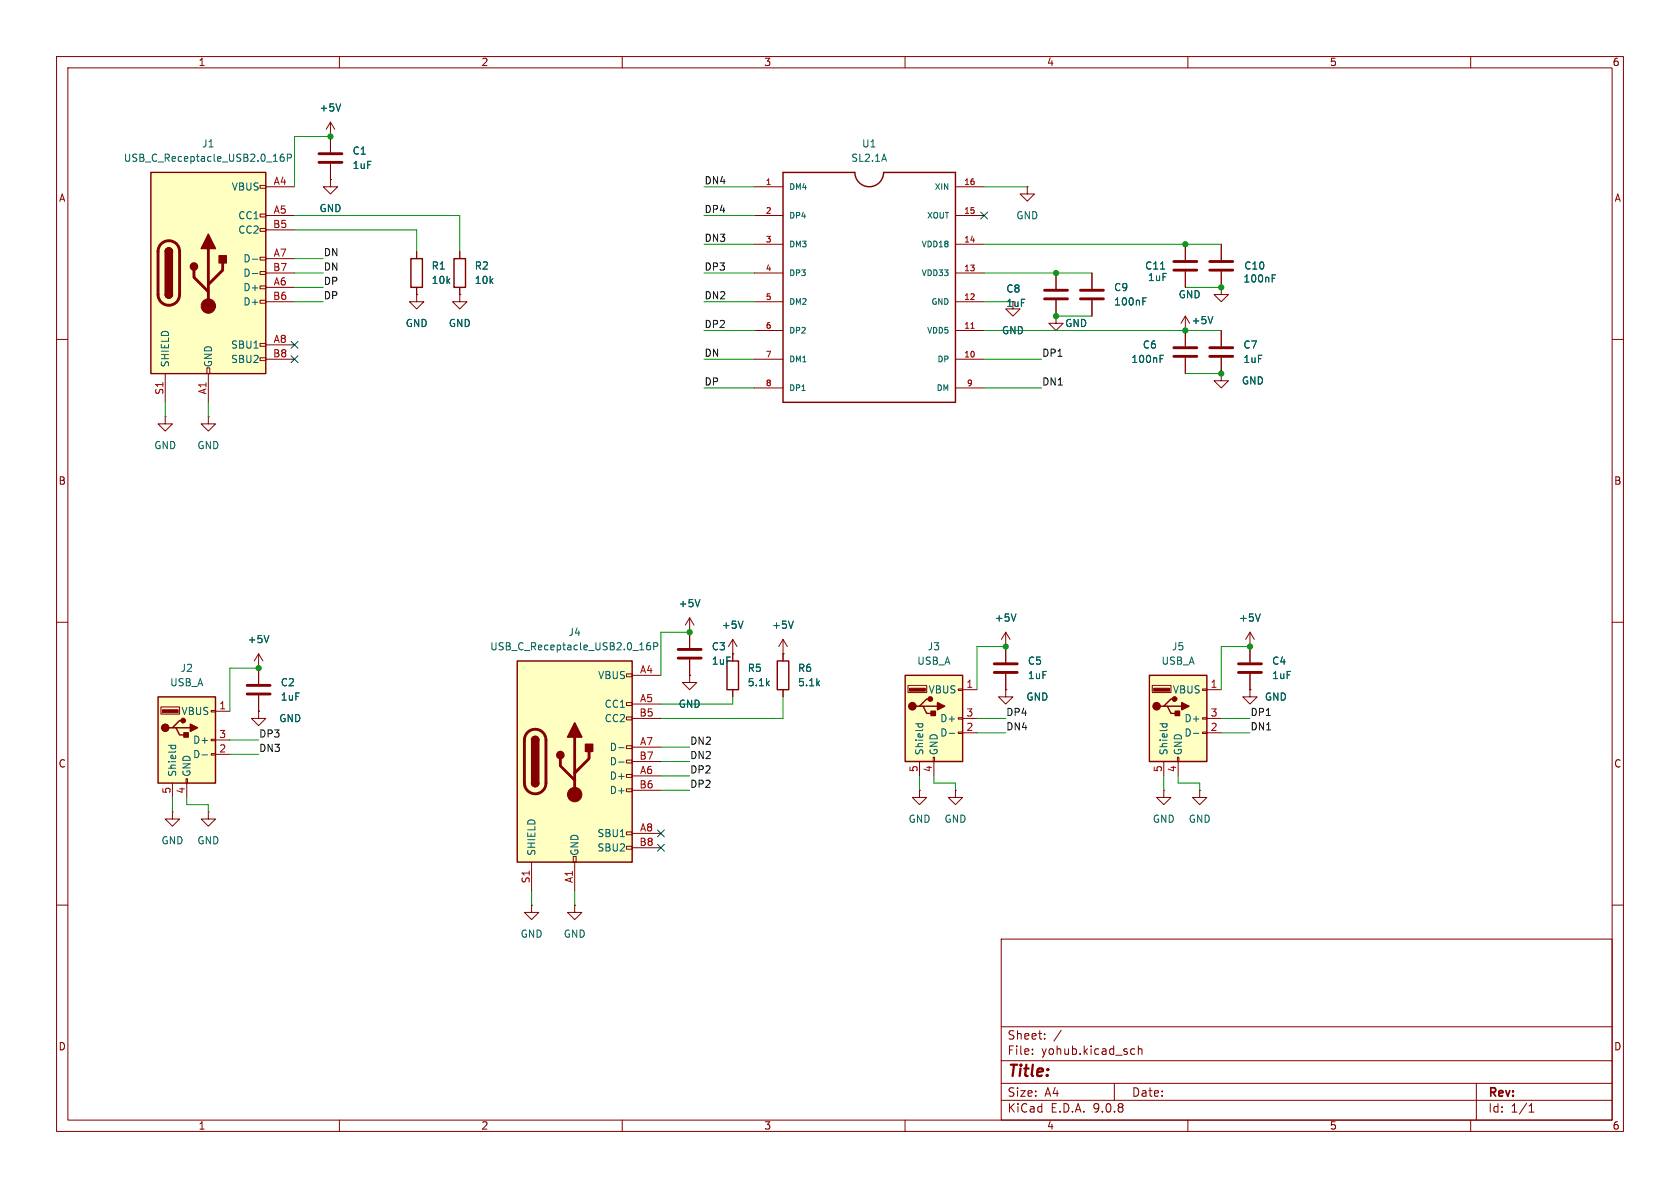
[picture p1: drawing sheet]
<svg xmlns="http://www.w3.org/2000/svg" width="297mm" height="210mm" viewBox="0 0 297 210" stroke-linecap="round" stroke-linejoin="round" font-family="sans-serif">
<g fill="none" stroke="#840000" stroke-width=".18">
<path d="M10 10h277v190h-277zM12 12h273v186h-273zM60 10v2M110 10v2M160 10v2M210 10v2M260 10v2M10 60h2M285 60h2M10 110h2M285 110h2M36.8 143.5v1.3h1.3l-1.3 1.3-1.2-1.3h1.2"/>
<path d="M36.8 143.5h.1M10 160h2M177 166h108v32h-108zM285 160h2M60 198v2M110 198v2M160 198v2M177 194.5h108M177 191.5h108M177 187.5h108M177 181.5h108M182.5 186.3v.1"/>
<path d="M182.5 185.5v.1M184.7 183.6v.1M184.7 182.8v.1M187.6 182.1l-1.3 2M197 191.5v3M200.2 185.4l.4 .1M200.6 186.3l-.4 .1M201.2 185.5l.3-.1 .3 .1 .1 .9M201.2 184.9v1.5M210 198v2M260 198v2M261 191.5v6.5"/>
<path d="M270.3 196.6h.9M270.3 195.5l.4-.4v1.5"/>
</g>
<path d="M91.4 116.8h20.4v35.6h-20.4z" fill="#ffffc2"/>
<g fill="none" stroke="#840000" stroke-width=".18">
<path d="M45.7 118.1h.1M45.7 115.6l-.7 1.2M45.7 115.6l.8 1.2M45.7 115.6v2.5M110.7 119.1h1.1v.5h-1.1zM111.8 119.4h5M110.7 124.2h1.1v.5h-1.1zM110.7 126.7h1.1v.6h-1.1zM110.7 131.8h1.1v.5h-1.1zM110.7 134.4h1.1v.5h-1.1zM110.7 136.9h1.1v.5h-1.1zM110.7 139.4h1.1v.6h-1.1z"/>
<path d="M111.8 124.5h5M111.8 127h5M111.8 132.1h5M111.8 134.6h5M111.8 137.2h5M111.8 139.7h5M94 152.4v5.1M101.3 151.4h.6v1h-.6zM101.6 152.4v5.1M110.7 147.1h1.1v.5h-1.1zM110.7 149.6h1.1v.5h-1.1zM111.8 147.3h5"/>
<path d="M111.8 149.9h5"/>
</g>
<path d="M91.4 116.8h20.4v35.6h-20.4zM94 130.8a.64 .64 0 0 1 .6-.6 .64 .64 0 0 1 .6 .6M94 138.4a.64 .64 0 0 0 .6 .7 .64 .64 0 0 0 .6-.7" fill="none" stroke="#840000" stroke-width=".25"/>
<path d="M93.3 129.5a1.9 1.9 0 0 1 2-.4 1.9 1.9 0 0 1 1.2 1.7v7.6a1.91 1.91 0 0 1-1.9 1.9 1.91 1.91 0 0 1-1.9-1.9v-7.7l.2-.7zM99.1 134.1v1.3l2.5 2.5M101.6 130.3v10.2M104.1 132.8v1.3l-2.5 2.6" fill="none" stroke="#840000" stroke-width=".51"/>
<g fill="#840000" stroke="#840000" stroke-width=".25">
<path d="M94 130.8h1.2v7.6h-1.2z"/>
<path d="M94.2 130.4a.64 .64 0 0 1 .7-.2 .64 .64 0 0 1 .3 .6h-1.2z"/>
<path d="M94 138.4h1.2a.64 .64 0 0 1-.6 .7 .64 .64 0 0 1-.6-.7z"/>
<path d="M101.6 127.8l1.3 2.5h-2.6z"/>
<path d="M103.5 131.6h1.3v1.2h-1.3z"/>
<circle cx="99.1" cy="133.5" r=".63"/>
</g>
<circle cx="101.6" cy="140.5" r="1.27" fill="#840000" stroke="#840000" stroke-width=".18"/>
<path d="M47.5 112.3l-.4 1.3M114.9 113.6l-.4 .1a.86 .86 0 0 0 0 1.2l.5-.1v-.5l-.2-.2h-.3l-.2 .2M115.6 114.3l.6-.1 .1-.2-.1-.3-.6-.1v1.3M109.4 132.2h.9M109.4 134.7h.9" fill="none" stroke="#006464" stroke-width=".18"/>
<path d="M26.7 30.5h20.3v35.5h-20.3z" fill="#ffffc2"/>
<g fill="none" stroke="#840000" stroke-width=".18">
<path d="M46 32.8h1v.5h-1zM46 37.8h1v.6h-1zM47 33h5.1M47 38.1h5.1M58.4 24.1h.1M58.4 31.8v1.2h1.3l-1.3 1.3-1.3-1.3h1.3M58.4 31.8h.1M58.4 21.6v5.3M58.4 29v2.8M58.4 21.6l-.7 1.3M58.4 21.6l.8 1.3M46 40.4h1v.5h-1z"/>
<path d="M46 45.5h1v.5h-1zM46 48h1v.5h-1zM46 50.5h1v.6h-1zM46 53.1h1v.5h-1zM47 40.6h5.1M47 45.7h5.1M47 48.3h5.1M47 50.8h5.1M47 53.3h5.1M29.2 73.7v1.2h1.3l-1.3 1.3-1.3-1.3h1.3M29.2 73.7h.1M29.2 66v5.1"/>
<path d="M36.6 65h.5v1h-.5zM36.8 73.7v1.2h1.3l-1.3 1.3-1.2-1.3h1.2M36.8 73.7h.1M36.8 66v5.1M46 60.7h1v.5h-1zM46 63.2h1v.6h-1zM47 61h5.1M47 63.5h5.1M45.7 118.1v2.8M121.9 119.4v1.3h1.3l-1.3 1.2-1.3-1.2h1.3M121.9 119.4h.1M121.9 111.8v2.8"/>
<path d="M121.9 116.6v2.8M129.5 115.6v1.2M45.7 125.7v1.3h1.3l-1.3 1.3-1.3-1.3h1.3M45.7 125.7h.1M45.7 122.9v2.8M129.5 121.9v1.3"/>
</g>
<path d="M26.7 30.5h20.3v35.5h-20.3zM29.2 44.5a.64 .64 0 0 1 .6-.7 .64 .64 0 0 1 .7 .7M29.2 52.1a.64 .64 0 0 0 .6 .6 .64 .64 0 0 0 .7-.6M128.5 116.8h2.1v5.1h-2.1z" fill="none" stroke="#840000" stroke-width=".25"/>
<path d="M56.4 27.2h4.1M56.4 28.7h4.1M28.5 43.1a1.9 1.9 0 0 1 2.1-.4 1.9 1.9 0 0 1 1.1 1.8v7.6a1.91 1.91 0 0 1-1.9 1.9 1.91 1.91 0 0 1-1.9-1.9v-7.8l.2-.6zM34.3 47.8v1.2l2.5 2.6M36.8 43.9v10.2M39.4 46.5v1.3l-2.6 2.5M119.9 114.8h4.1M119.9 116.3h4.1M43.7 121.2h4.1M43.7 122.7h4.1" fill="none" stroke="#840000" stroke-width=".51"/>
<g fill="#840000" stroke="#840000" stroke-width=".25">
<path d="M29.2 44.5h1.3v7.6h-1.3z"/>
<path d="M29.4 44a.64 .64 0 0 1 .7-.1 .64 .64 0 0 1 .4 .6h-1.3z"/>
<path d="M29.2 52.1h1.3a.64 .64 0 0 1-.7 .6 .64 .64 0 0 1-.6-.6z"/>
<path d="M36.8 41.4l1.3 2.5h-2.5z"/>
<path d="M38.7 45.2h1.3v1.3h-1.3z"/>
<circle cx="34.3" cy="47.1" r=".63"/>
</g>
<circle cx="36.8" cy="54.1" r="1.27" fill="#840000" stroke="#840000" stroke-width=".18"/>
<path d="M60.2 18.4l-.4 1.2M50.1 27.2l-.3 .1a.86 .86 0 0 0 0 1.2l.4-.1 .1-.4-.3-.3-.3 .1-.2 .2M50.8 27.9h.6l.1-.2v-.3l-.7-.2v1.3M44.6 45.8h1M44.6 48.4h1" fill="none" stroke="#006464" stroke-width=".18"/>
<path d="M27.9 123.2h10.2v15.2h-10.2z" fill="#ffffc2"/>
<path d="M72.6 45.7h2.1v5.1h-2.1zM27.9 123.2h10.2v15.2h-10.2zM30.5 128.7h.6l.6 1.2h1.3M31.1 128.7h2.6M32.4 127.4h-.7l-1.2 1.3h-.7" fill="none" stroke="#840000" stroke-width=".25"/>
<g fill="#840000" stroke="#840000" stroke-width=".25">
<path d="M32.5 129.5h.8v.8h-.8z"/>
<path d="M33.7 128l1.2 .7-1.2 .6z"/>
<circle cx="29.2" cy="128.7" r=".63"/>
<circle cx="32.4" cy="127.4" r=".38"/>
</g>
<path d="M28.7 125.5h2.8v.5h-2.8z" fill="#840000" stroke="#840000" stroke-width=".18"/>
<g fill="none" stroke="#840000" stroke-width=".18">
<path d="M73.7 52.1v1.2h1.2l-1.2 1.3-1.3-1.3h1.3M73.7 52.1h.1M73.7 44.5v1.2M73.7 50.8v1.3M129.5 115.6h.1M129.5 113l-.7 1.3M129.5 113l.8 1.3M129.5 113v2.6M177.8 114.3h.1M177.8 111.8v5.3M177.8 119.1v2.8M177.8 111.8l-.8 1.2"/>
<path d="M177.8 111.8l.8 1.2M221 114.3h.1M221 111.8v5.3M221 119.1v2.8M221 111.8l-.8 1.2M221 111.8l.7 1.2M28.4 125h3.3v1.2h-3.3zM30.5 138.4v2.6M32.9 137.7h.2v.7h-.2zM33 138.4v2.6M37.3 125.6h.8v.3h-.8zM37.3 130.7h.8v.2h-.8z"/>
<path d="M37.3 133.2h.8v.3h-.8zM38.1 125.7h2.5M38.1 130.8h2.5M38.1 133.4h2.5M162.6 139.7v1.3h1.2l-1.2 1.2-1.3-1.2h1.3M162.6 139.7h.1M168.9 139.7v1.3h1.3l-1.3 1.2-1.3-1.2h1.3M168.9 139.7h.1M177.8 121.9v1.3h1.3l-1.3 1.3-1.3-1.3h1.3M177.8 121.9h.1M221 121.9v1.3h1.2l-1.2 1.3-1.3-1.3h1.3M221 121.9h.1"/>
<path d="M30.5 143.5v1.3h1.2l-1.2 1.3-1.3-1.3h1.3M30.5 143.5h.1"/>
</g>
<path d="M131.4 109.8l-.5 1.3M179.6 108.5l-.4 1.3M222.8 108.5l-.4 1.3M29.8 131.8h1.3M30.3 131.8l-.1 .3M31 131.8l.1 .3M35.7 133.4h1" fill="none" stroke="#006464" stroke-width=".18"/>
<path d="M175.8 117.3h4M175.8 118.9h4M218.9 117.3h4.1M218.9 118.9h4.1" fill="none" stroke="#840000" stroke-width=".51"/>
<path d="M203.2 119.4h10.2v15.2h-10.2z" fill="#ffffc2"/>
<path d="M203.2 119.4h10.2v15.2h-10.2zM205.7 124.8h.7l.6 1.3h1.3M206.4 124.8h2.5M207.6 123.6h-.6l-1.3 1.2h-.6" fill="none" stroke="#840000" stroke-width=".25"/>
<g fill="#840000" stroke="#840000" stroke-width=".25">
<path d="M207.8 125.7h.7v.8h-.7z"/>
<path d="M208.9 124.2l1.3 .6-1.3 .7z"/>
<circle cx="204.5" cy="124.8" r=".63"/>
<circle cx="207.6" cy="123.6" r=".38"/>
</g>
<path d="M204 121.7h2.8v.5h-2.8z" fill="#840000" stroke="#840000" stroke-width=".18"/>
<path d="M203.7 121.2h3.3v1.2h-3.3zM205.7 139.7v1.3h1.3l-1.3 1.2-1.2-1.2h1.2M205.7 139.7h.1M205.7 134.6v2.6M208.2 133.9h.2v.7h-.2zM208.3 134.6v2.6M212.6 121.8h.8v.2h-.8zM212.6 126.9h.8v.2h-.8zM212.6 129.4h.8v.3h-.8zM213.4 121.9h2.5M213.4 127h2.5M213.4 129.5h2.5" fill="none" stroke="#840000" stroke-width=".18"/>
<path d="M205 127.9h1.3M205.5 127.9v.4M206.3 127.9v.4M211 129.6h.9" fill="none" stroke="#006464" stroke-width=".18"/>
<path d="M160 119.4h10.2v15.2h-10.2z" fill="#ffffc2"/>
<path d="M138.4 30.5h12.7a2.54 2.54 0 0 0 2.6 2.5 2.54 2.54 0 0 0 2.5-2.5h12.7v40.6h-30.5zM80.3 45.7h2v5.1h-2zM137.4 116.8h2v5.1h-2zM160 119.4h10.2v15.2h-10.2zM162.6 124.8h.6l.6 1.3h1.3M163.2 124.8h2.5M164.5 123.6h-.7l-1.2 1.2h-.7" fill="none" stroke="#840000" stroke-width=".25"/>
<g fill="#840000" stroke="#840000" stroke-width=".25">
<path d="M164.6 125.7h.8v.8h-.8z"/>
<path d="M165.7 124.2l1.3 .6-1.3 .7z"/>
<circle cx="161.3" cy="124.8" r=".63"/>
<circle cx="164.5" cy="123.6" r=".38"/>
</g>
<path d="M160.8 121.7h2.8v.5h-2.8z" fill="#840000" stroke="#840000" stroke-width=".18"/>
<g fill="none" stroke="#840000" stroke-width=".18">
<path d="M58.4 24.1h.1M58.4 31.8h.1M58.4 24.1v2.8M58.4 29v2.8M133.3 33h5.1M133.3 38.1h5.1M168.9 33h5.1M168.9 38.1h5.1M181.6 33v1.3h1.3l-1.3 1.3-1.3-1.3h1.3M181.6 33h.1M73.7 52.1h.1M73.7 44.5v1.2"/>
<path d="M73.7 50.8v1.3M81.3 52.1v1.2h1.2l-1.2 1.3-1.3-1.3h1.3M81.3 52.1h.1M81.3 44.5v1.2M81.3 50.8v1.3M133.3 43.2h5.1M133.3 48.3h5.1M133.3 53.3h5.1M133.3 58.4h5.1M168.9 43.2h5.1M168.9 48.3h5.1M168.9 53.3h5.1"/>
<path d="M168.9 58.4h5.1M179.1 53.3v1.3h1.2l-1.2 1.3-1.3-1.3h1.3M186.7 55.9v1.3h1.3l-1.3 1.2-1.3-1.2h1.3M186.7 55.9h.1M186.7 48.3v2.8M186.7 53.1v2.8M193 48.3v2.8M193 53.1v2.8M209.5 58.4h.1M209.5 43.2v2.8M209.5 48v2.8M209.5 55.9v5.3"/>
<path d="M209.5 55.9l-.7 1.3M209.5 55.9l.8 1.3M215.9 50.8v1.3h-1.3l1.3 1.2 1.3-1.2h-1.3M215.9 50.8h.1M215.9 43.2v2.8M215.9 48v2.8M215.9 58.4v2.8M133.3 63.5h5.1M133.3 68.6h5.1M168.9 63.5h5.1M168.9 68.6h5.1M209.5 63.2v2.8"/>
<path d="M215.9 66v1.3h1.3l-1.3 1.3-1.3-1.3h1.3M215.9 66h.1M215.9 63.2v2.8M45.7 118.1h.1M45.7 118.1v2.8M121.9 111.8h.1M121.9 119.4h.1M121.9 109.2l-.7 1.3M121.9 109.2l.8 1.3M121.9 109.2v5.4M121.9 116.6v2.8M129.5 115.6h.1"/>
<path d="M129.5 115.6v1.2M138.4 115.6h.1M138.4 113l-.7 1.3M138.4 113l.8 1.3M138.4 113v3.8M177.8 114.3h.1M177.8 114.3v2.8M177.8 119.1v2.8M221 114.3h.1M221 114.3v2.8M221 119.1v2.8M45.7 125.7h.1"/>
<path d="M45.7 122.9v2.8M129.5 121.9v1.3M138.4 121.9v1.3M160.5 121.2h3.3v1.2h-3.3zM162.6 134.6v2.6M165 133.9h.2v.7h-.2zM165.1 134.6v2.6M169.4 121.8h.8v.2h-.8zM169.4 126.9h.8v.2h-.8zM169.4 129.4h.8v.3h-.8zM170.2 121.9h2.5M170.2 127h2.5"/>
<path d="M170.2 129.5h2.5M177.8 121.9h.1M212.1 139.7v1.3h1.3l-1.3 1.2-1.3-1.2h1.3M212.1 139.7h.1M221 121.9h.1M94 160v1.3h1.2l-1.2 1.3-1.3-1.3h1.3M94 160h.1M101.6 160v1.3h1.3l-1.3 1.3-1.3-1.3h1.3M101.6 160h.1"/>
</g>
<g fill="none" stroke="#006464" stroke-width=".18">
<path d="M60.2 18.4l-.4 1.2M202 53.3h.5M202 52.6h.6M205.2 47.6h.7M214.4 56l-.4 1.2M224.9 49.2h.4M224.9 48.6h.6M205.1 63.4h.4M205.1 62.8h.6M47.5 112.3l-.4 1.3M123.7 106l-.4 1.3M131.4 109.8l-.5 1.3"/>
<path d="M140.2 109.8l-.4 1.3M179.6 108.5l-.4 1.3M222.8 108.5l-.4 1.3M161.9 127.9h1.2M162.4 127.9l-.1 .4M163.1 127.9v.4M167.8 129.6h1"/>
</g>
<path d="M171.6 58h.6" fill="none" stroke="#a90000" stroke-width=".18"/>
<path d="M184.7 51.3h4M184.7 52.8h4M191 51.3h4.1M191 52.8h4.1M207.5 46.2h4.1M207.5 47.8h4.1M213.9 46.2h4M213.9 47.8h4M207.5 61.5h4.1M207.5 63h4.1M213.9 61.5h4M213.9 63h4" fill="none" stroke="#840000" stroke-width=".51"/>
<g fill="none" stroke="#009600" stroke-width=".18">
<path d="M52.1 38.1h29.2v6.4M58.4 24.1h-6.3v8.9M124.5 33h8.8M124.5 38.1h8.8M174 33h7.6M52.1 48.3h5M52.1 53.3h5M52.1 45.7h5M52.1 50.8h5M52.1 40.6h21.6v3.9M124.5 58.4h8.8M124.5 48.3h8.8"/>
<path d="M124.5 53.3h8.8M124.5 43.2h8.8M174 58.4h41.9M174 48.3h19M174 53.3h5.1M174 43.2h41.9M186.7 55.9h6.3M209.5 50.8h6.4M29.2 71.1v2.6M36.8 71.1v2.6M124.5 68.6h8.8M124.5 63.5h8.8"/>
<path d="M174 68.6h10.1M174 63.5h10.1M209.5 66h6.4M45.7 118.1h-5.1v7.6M121.9 111.8h-5.1v7.6M177.8 114.3h-5.1v7.6M221 114.3h-5.1v7.6M40.6 130.8h5.1M40.6 133.4h5.1M116.8 134.6h5.1M116.8 132.1h5.1M116.8 137.2h5.1"/>
<path d="M116.8 139.7h5.1M129.5 123.2v1.3h-12.7M138.4 123.2v3.8h-21.6M162.6 137.2v2.5M165.1 137.2v1.2h3.8v1.3M172.7 129.5h5.1M172.7 127h5.1M205.7 137.2v2.5M208.3 137.2v1.2h3.8v1.3M215.9 129.5h5.1M215.9 127h5.1M30.5 141v2.5"/>
<path d="M33 141v1.2h3.8v1.3M94 157.5v2.5M101.6 157.5v2.5"/>
</g>
<path d="M173.4 37.5l1.2 1.2M174.6 37.5l-1.2 1.2M51.5 62.9l1.2 1.2M51.5 60.4l1.2 1.2M52.7 62.9l-1.2 1.2M52.7 60.4l-1.2 1.2M116.2 149.3l1.2 1.2M116.2 146.7l1.2 1.2M117.4 149.3l-1.2 1.2M117.4 146.7l-1.2 1.2" fill="none" stroke="#000084" stroke-width=".18"/>
<g fill="#009600" stroke="#009600" stroke-width=".18">
<circle cx="186.7" cy="55.9" r=".46"/>
<circle cx="186.7" cy="48.3" r=".46"/>
<circle cx="221" cy="114.3" r=".46"/>
<circle cx="215.9" cy="66" r=".46"/>
<circle cx="209.5" cy="58.4" r=".46"/>
<circle cx="215.9" cy="50.8" r=".46"/>
<circle cx="209.5" cy="43.2" r=".46"/>
<circle cx="45.7" cy="118.1" r=".46"/>
<circle cx="58.4" cy="24.1" r=".46"/>
<circle cx="177.8" cy="114.3" r=".46"/>
<circle cx="121.9" cy="111.8" r=".46"/>
</g>
<text font-size="2.8" fill="#840000" x="178" y="190.9">Title:</text>
<g font-size="2.1" fill="#840000">
<text x="178" y="184">Sheet:</text>
<text x="178" y="186.7">File:</text>
<text x="184.1" y="186.7">yohub.kicad_sch</text>
<text x="178" y="196.9">KiCad</text>
<text x="178" y="194.1">Size:</text>
<text x="184.7" y="194.1">A4</text>
<text x="185.7" y="196.9">E.D.A.</text>
<text x="193.3" y="196.9">9.0.8</text>
<text x="200" y="194.1">Date:</text>
<text x="263" y="194.3">Rev:</text>
<text x="263" y="196.9">Id:</text>
<text x="267.1" y="196.9">1/1</text>
</g>
<g font-size="1.8" fill="#840000">
<text x="35" y="11.9">1</text>
<text x="85" y="11.9">2</text>
<text x="135" y="11.9">3</text>
<text x="185" y="11.9">4</text>
<text x="235" y="11.9">5</text>
<text x="285" y="11.9">6</text>
<text x="10.3" y="35.9">A</text>
<text x="285.3" y="35.9">A</text>
<text x="177.8" y="54.5">1uF</text>
<text x="10.3" y="85.9">B</text>
<text x="285.3" y="85.9">B</text>
<text x="10.3" y="135.9">C</text>
<text x="285.3" y="135.9">C</text>
<text x="10.3" y="185.9">D</text>
<text x="285.3" y="185.9">D</text>
<text x="35" y="199.9">1</text>
<text x="85" y="199.9">2</text>
<text x="135" y="199.9">3</text>
<text x="185" y="199.9">4</text>
<text x="235" y="199.9">5</text>
<text x="285" y="199.9">6</text>
</g>
<g font-size="1.8" fill="#006464">
<text x="56.4" y="19.9">+5V</text>
<text x="21.8" y="28.8">USB_C_Receptacle_USB2.0_16P</text>
<text x="35.6" y="26.3">J1</text>
<text x="62.2" y="27.5">C1</text>
<text x="150.4" y="28.8">SL2.1A</text>
<text x="152.3" y="26.3">U1</text>
<text x="40.9" y="33.9">VBUS</text>
<text x="62.2" y="30.1">1uF</text>
<text x="42" y="39">CC1</text>
<text x="42" y="41.5">CC2</text>
<text x="56.4" y="37.7">GND</text>
<text x="179.6" y="39">GND</text>
<text x="42.9" y="46.6">D-</text>
<text x="76.2" y="47.9">R1</text>
<text x="83.8" y="47.9">R2</text>
<text x="202.3" y="47.9">C11</text>
<text x="219.9" y="47.9">C10</text>
<text x="42.9" y="49.1">D-</text>
<text x="42.9" y="51.7">D+</text>
<text x="76.2" y="50.4">10k</text>
<text x="83.8" y="50.4">10k</text>
<text x="177.8" y="51.9">C8</text>
<text x="196.9" y="51.7">C9</text>
<text x="202.8" y="49.9">1uF</text>
<text x="208.3" y="52.9">GND</text>
<text x="219.7" y="50.1">100nF</text>
<text x="42.9" y="54.2">D+</text>
<text x="71.6" y="58">GND</text>
<text x="79.2" y="58">GND</text>
<text x="177" y="59.3">GND</text>
<text x="188.2" y="58">GND</text>
<text x="196.9" y="54.2">100nF</text>
<text x="210.6" y="57.5">+5V</text>
<text x="30.1" y="65" transform="rotate(-90 30.1 65)">SHIELD</text>
<text x="37.7" y="65" transform="rotate(-90 37.7 65)">GND</text>
<text x="40.8" y="61.8">SBU1</text>
<text x="40.8" y="64.4">SBU2</text>
<text x="199.9" y="64.4">100nF</text>
<text x="201.9" y="61.8">C6</text>
<text x="219.7" y="61.8">C7</text>
<text x="219.7" y="64.4">1uF</text>
<text x="219.5" y="68.2">GND</text>
<text x="27.2" y="79.6">GND</text>
<text x="34.8" y="79.6">GND</text>
<text x="119.9" y="107.5">+5V</text>
<text x="43.7" y="113.9">+5V</text>
<text x="100.4" y="112.6">J4</text>
<text x="127.5" y="111.4">+5V</text>
<text x="136.4" y="111.4">+5V</text>
<text x="175.8" y="110.1">+5V</text>
<text x="218.9" y="110.1">+5V</text>
<text x="31.8" y="119">J2</text>
<text x="86.6" y="115.2">USB_C_Receptacle_USB2.0_16P</text>
<text x="125.7" y="115.2">C3</text>
<text x="125.7" y="117.7">1uF</text>
<text x="132.1" y="119">R5</text>
<text x="141" y="119">R6</text>
<text x="162.1" y="117.7">USB_A</text>
<text x="163.9" y="115.2">J3</text>
<text x="181.6" y="117.7">C5</text>
<text x="205.2" y="117.7">USB_A</text>
<text x="207.1" y="115.2">J5</text>
<text x="224.8" y="117.7">C4</text>
<text x="30" y="121.5">USB_A</text>
<text x="49.5" y="121.5">C2</text>
<text x="49.5" y="124.1">1uF</text>
<text x="105.6" y="120.2">VBUS</text>
<text x="106.8" y="125.3">CC1</text>
<text x="119.9" y="125.3">GND</text>
<text x="132.1" y="121.5">5.1k</text>
<text x="141" y="121.5">5.1k</text>
<text x="164.1" y="122.8">VBUS</text>
<text x="181.4" y="124.1">GND</text>
<text x="181.6" y="120.2">1uF</text>
<text x="207.2" y="122.8">VBUS</text>
<text x="223.5" y="124.1">GND</text>
<text x="224.8" y="120.2">1uF</text>
<text x="32" y="126.6">VBUS</text>
<text x="34" y="131.7">D+</text>
<text x="49.3" y="127.9">GND</text>
<text x="106.8" y="127.9">CC2</text>
<text x="166.1" y="127.9">D+</text>
<text x="166.1" y="130.4">D-</text>
<text x="209.3" y="127.9">D+</text>
<text x="209.3" y="130.4">D-</text>
<text x="31.3" y="137.4" transform="rotate(-90 31.3 137.4)">Shield</text>
<text x="33.9" y="137.4" transform="rotate(-90 33.9 137.4)">GND</text>
<text x="34" y="134.2">D-</text>
<text x="107.7" y="132.9">D-</text>
<text x="107.7" y="135.5">D-</text>
<text x="163.4" y="133.6" transform="rotate(-90 163.4 133.6)">Shield</text>
<text x="166" y="133.6" transform="rotate(-90 166 133.6)">GND</text>
<text x="206.6" y="133.6" transform="rotate(-90 206.6 133.6)">Shield</text>
<text x="209.1" y="133.6" transform="rotate(-90 209.1 133.6)">GND</text>
<text x="107.7" y="138">D+</text>
<text x="107.7" y="140.6">D+</text>
<text x="28.4" y="149.5">GND</text>
<text x="34.8" y="149.5">GND</text>
<text x="105.5" y="148.2">SBU1</text>
<text x="160.5" y="145.6">GND</text>
<text x="166.9" y="145.6">GND</text>
<text x="203.7" y="145.6">GND</text>
<text x="210.1" y="145.6">GND</text>
<text x="94.8" y="151.4" transform="rotate(-90 94.8 151.4)">SHIELD</text>
<text x="102.5" y="151.4" transform="rotate(-90 102.5 151.4)">GND</text>
<text x="105.5" y="150.7">SBU2</text>
<text x="91.9" y="166">GND</text>
<text x="99.6" y="166">GND</text>
</g>
<g font-size="1.8" fill="#a90000">
<text x="48.3" y="32.8">A4</text>
<text x="48.2" y="40.4">B5</text>
<text x="48.3" y="37.8">A5</text>
<text x="48.3" y="45.5">A7</text>
<text x="48.2" y="48">B7</text>
<text x="48.2" y="53.1">B6</text>
<text x="48.3" y="50.5">A6</text>
<text x="48.2" y="63.2">B8</text>
<text x="48.3" y="60.7">A8</text>
<text x="29" y="69.9" transform="rotate(-90 29 69.9)">S1</text>
<text x="36.6" y="69.8" transform="rotate(-90 36.6 69.8)">A1</text>
<text x="113" y="119.1">A4</text>
<text x="38.7" y="125.5">1</text>
<text x="113" y="124.2">A5</text>
<text x="170.7" y="121.7">1</text>
<text x="213.9" y="121.7">1</text>
<text x="38.7" y="130.6">3</text>
<text x="113" y="126.7">B5</text>
<text x="113" y="131.8">A7</text>
<text x="170.7" y="126.7">3</text>
<text x="170.7" y="129.3">2</text>
<text x="213.9" y="126.7">3</text>
<text x="213.9" y="129.3">2</text>
<text x="38.7" y="133.1">2</text>
<text x="113" y="134.4">B7</text>
<text x="113" y="136.9">A6</text>
<text x="162.3" y="136.6" transform="rotate(-90 162.3 136.6)">5</text>
<text x="164.8" y="136.6" transform="rotate(-90 164.8 136.6)">4</text>
<text x="205.5" y="136.6" transform="rotate(-90 205.5 136.6)">5</text>
<text x="208" y="136.6" transform="rotate(-90 208 136.6)">4</text>
<text x="30.2" y="140.4" transform="rotate(-90 30.2 140.4)">5</text>
<text x="32.8" y="140.4" transform="rotate(-90 32.8 140.4)">4</text>
<text x="113" y="139.4">B6</text>
<text x="113" y="149.6">B8</text>
<text x="113" y="147.1">A8</text>
<text x="93.7" y="156.3" transform="rotate(-90 93.7 156.3)">S1</text>
<text x="101.3" y="156.2" transform="rotate(-90 101.3 156.2)">A1</text>
</g>
<g font-size="1.8" fill="#0f0f0f">
<text x="124.5" y="32.7">DN4</text>
<text x="124.5" y="37.8">DP4</text>
<text x="57.1" y="45.4">DN</text>
<text x="57.1" y="47.9">DN</text>
<text x="124.5" y="42.8">DN3</text>
<text x="124.5" y="47.9">DP3</text>
<text x="57.1" y="50.5">DP</text>
<text x="57.1" y="53">DP</text>
<text x="124.5" y="53">DN2</text>
<text x="124.5" y="58.1">DP2</text>
<text x="124.5" y="63.2">DN</text>
<text x="184.1" y="63.2">DP1</text>
<text x="124.5" y="68.2">DP</text>
<text x="184.1" y="68.2">DN1</text>
<text x="45.7" y="130.5">DP3</text>
<text x="121.9" y="131.7">DN2</text>
<text x="177.8" y="126.7">DP4</text>
<text x="177.8" y="129.2">DN4</text>
<text x="221" y="126.7">DP1</text>
<text x="221" y="129.2">DN1</text>
<text x="45.7" y="133">DN3</text>
<text x="121.9" y="136.8">DP2</text>
<text x="121.9" y="134.3">DN2</text>
<text x="121.9" y="139.4">DP2</text>
</g>
<g font-size="1.4" fill="#a90000">
<text x="135.3" y="32.8">1</text>
<text x="170.4" y="32.8">16</text>
<text x="135.3" y="37.8">2</text>
<text x="170.4" y="37.8">15</text>
<text x="135.3" y="42.9">3</text>
<text x="170.4" y="42.9">14</text>
<text x="135.3" y="48">4</text>
<text x="135.3" y="53.1">5</text>
<text x="170.4" y="48">13</text>
<text x="170.4" y="53.1">12</text>
<text x="135.3" y="58.2">6</text>
<text x="170.4" y="58.2">11</text>
<text x="135.3" y="63.2">7</text>
<text x="170.4" y="63.2">10</text>
<text x="135.3" y="68.3">8</text>
<text x="170.8" y="68.3">9</text>
</g>
<g font-size="1.4" fill="#006464">
<text x="139.4" y="33.8">DM4</text>
<text x="165.1" y="33.8">XIN</text>
<text x="139.4" y="38.8">DP4</text>
<text x="163.8" y="38.8">XOUT</text>
<text x="139.4" y="43.9">DM3</text>
<text x="162.8" y="43.9">VDD18</text>
<text x="139.4" y="49">DP3</text>
<text x="162.8" y="49">VDD33</text>
<text x="139.4" y="54.1">DM2</text>
<text x="139.4" y="59.2">DP2</text>
<text x="163.8" y="59.2">VDD5</text>
<text x="164.5" y="54.1">GND</text>
<text x="139.4" y="64.2">DM1</text>
<text x="165.6" y="64.2">DP</text>
<text x="139.4" y="69.3">DP1</text>
<text x="165.5" y="69.3">DM</text>
</g>
</svg>
